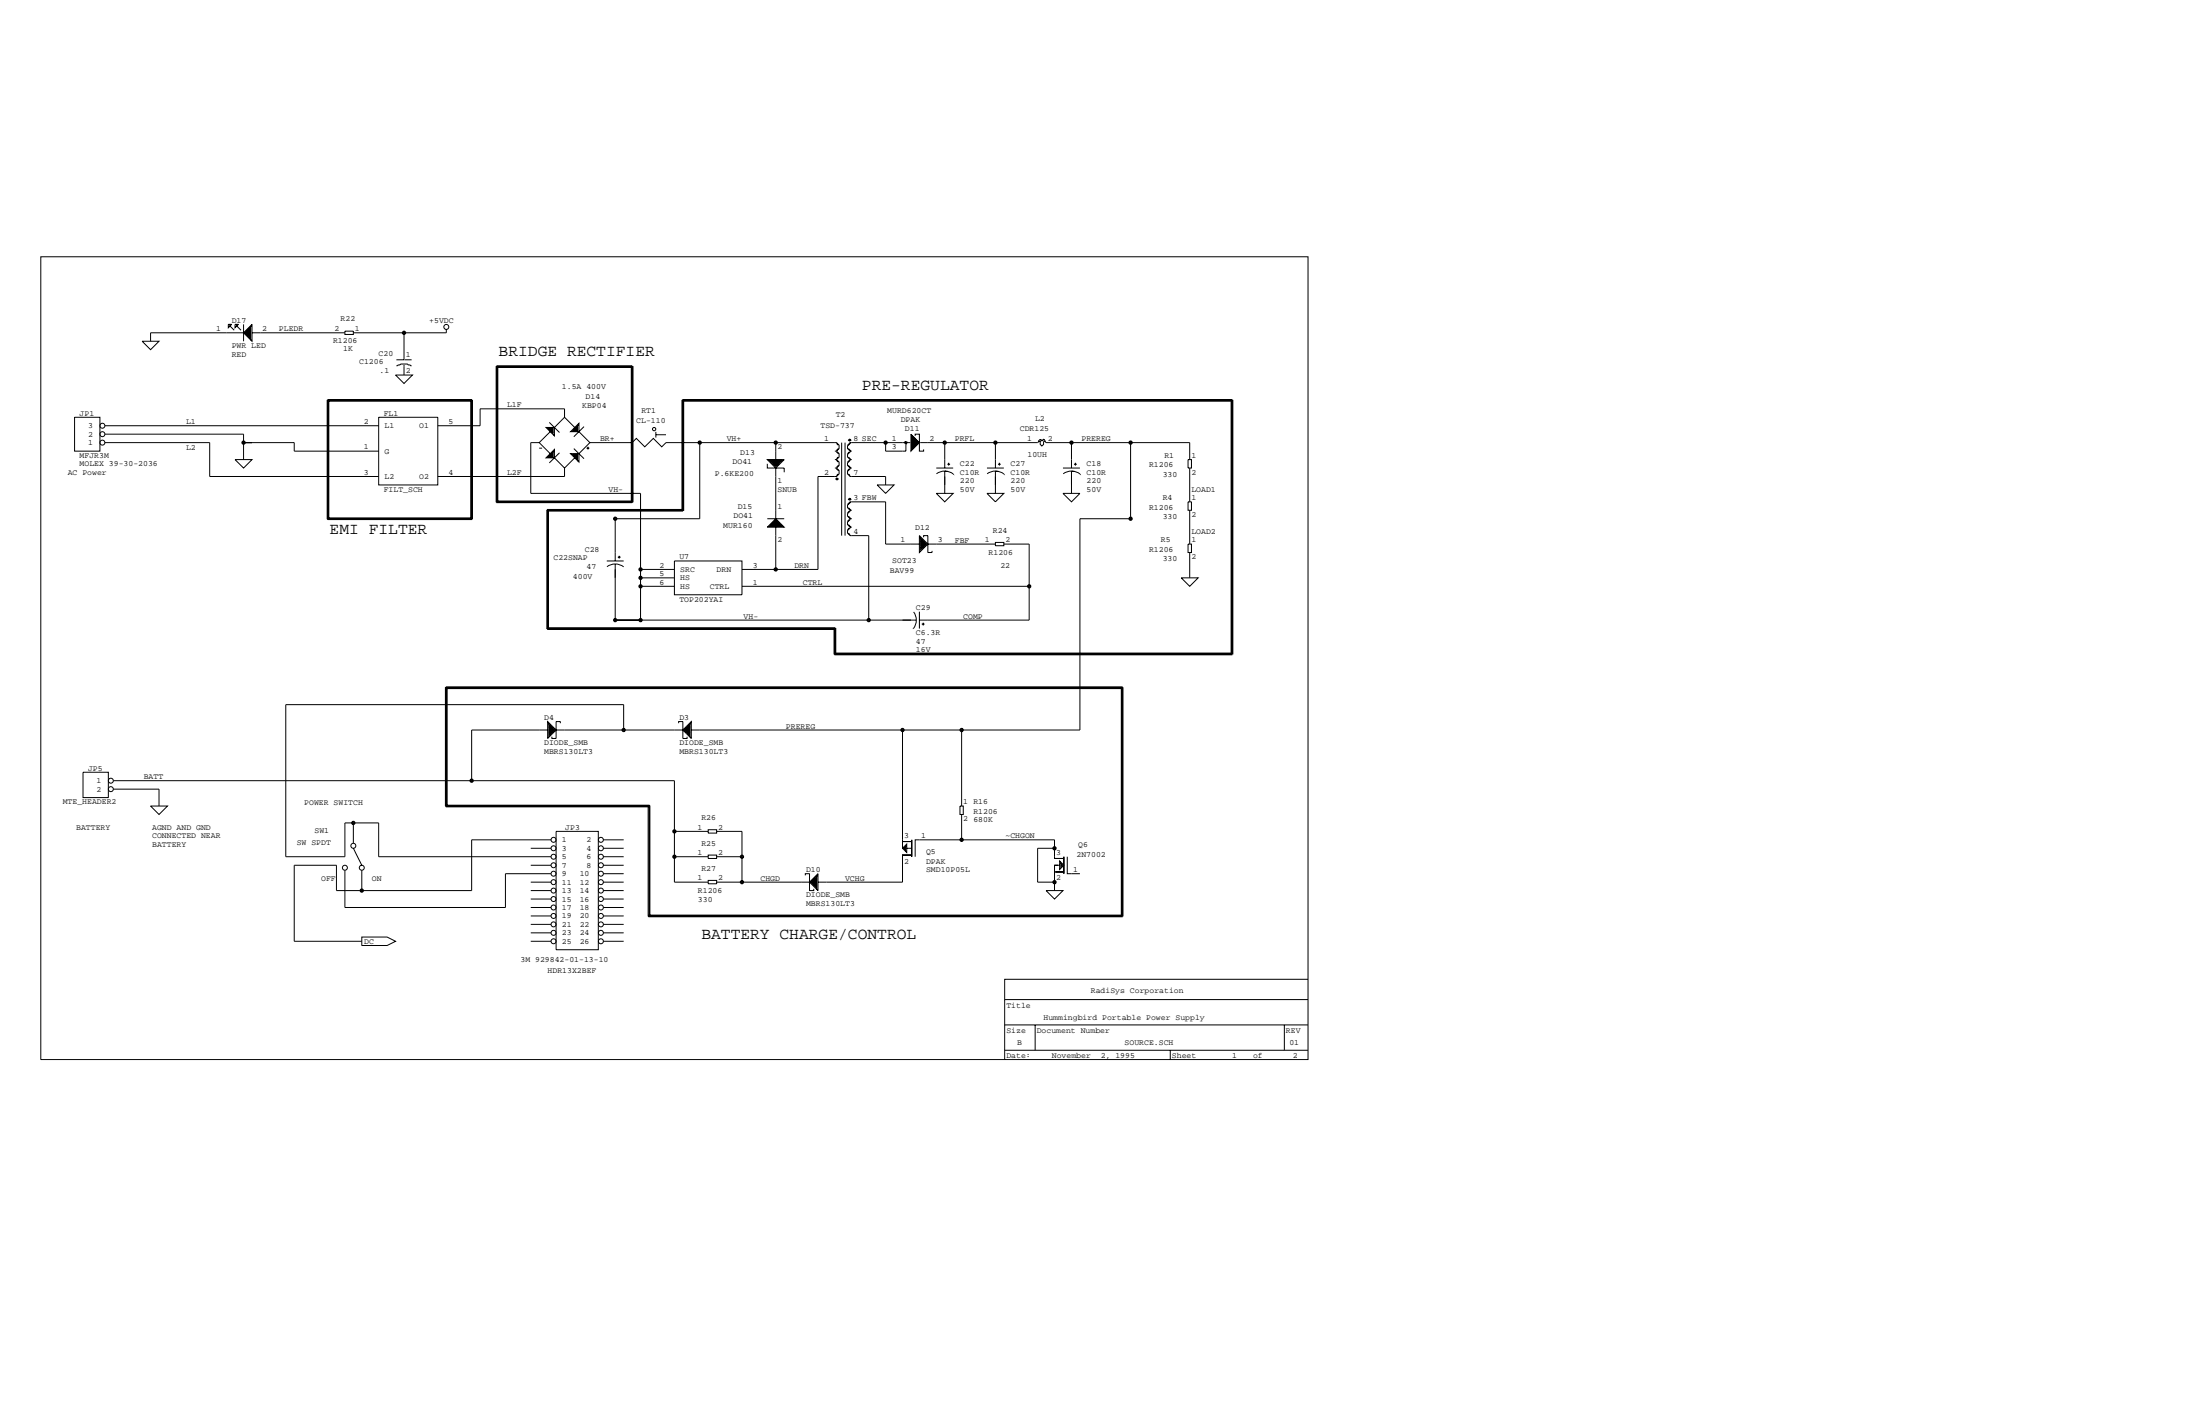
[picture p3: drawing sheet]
<svg xmlns="http://www.w3.org/2000/svg" width="432mm" height="279mm" viewBox="0 0 432 279" stroke-linecap="round" stroke-linejoin="round" font-family="sans-serif">
<g fill="none" stroke="#000" stroke-width=".2">
<path d="M8 50.4h248.7v157.5h-248.7zM27.9 67h3.3l-1.6 1.6zM44.8 63.6h.7l-.7 .7zM45 64h.1M45 63.8h.1M45.1 64l.9 .8M46.1 63.6h.7l-.7 .7zM46.3 64h.1M46.3 63.8h.2M46.5 64l.8 .8M47.8 63.6v3.4M47.8 65.3h-18.2v1.7"/>
<path d="M48 65.3h1.3M48.1 65.1h1.2M48.1 65.5h1.2M48.3 65h1M48.3 65.6h1M48.5 64.8h.8M48.5 65.8h.8M48.6 64.6h.7M48.6 66h.7M48.8 64.5h.5M48.8 66.1h.5M49 64.3h.3"/>
<path d="M49 66.3h.3M49.1 64.1h.2M49.1 66.5h.2M49.3 64h.1M49.3 66.6h.1M49.5 63.6v3.4l-1.7-1.7zM49.5 65.3h18.2M64.2 78.6h.3v23.2h-.1v-23.2h28.2v-.2h-28.2v.3h28.2v-.1h-.2v23.2h.3v-23.2h-.1v23.2h-28.4zM67.7 65h1.7v.6h-1.7zM77.6 73.6h3.4l-1.7 1.6zM77.8 71.8l.7-.2 .1-.2h1.4l.1 .2 .7 .2M79.3 65.3v5.3h-1.5"/>
<path d="M79.3 71.6v2M79.5 70.6h1.3M87.6 64.6v.7h-18.2M97.4 71.9h.3v26.6h-.3zM97.5 71.8v.3h26.6v-.2v26.7h-26.6v-.3h26.6v.2h-26.6v-26.6h26.6v-.1zM123.9 71.9h.3v26.6h-.3zM134 78.4h107.8v.3h-107.8zM241.6 78.6v49.7h.4v-49.7h-.2v49.7h-77.9v-.2h77.9v.4h-77.9v-5.2h.1v5h-.3v-5h.2h-56.4v-.1h56.4v.3h-56.4v-.2h-.2v-23.2h.4v23.2h-.2v-23.2v.2h26.5v-.3h-26.5v.1h26.5v-21.5h.2v21.5h-.4v-21.5h108M14.6 81.9h5v6.6h-5zM20.6 85.2h27.2v5M20.6 83.5h53.7M20.6 86.8h20.6v6.7h33.1"/>
<path d="M46.1 90.2h3.4l-1.7 1.6zM47.8 86.8h9.9v1.7h16.6M74.3 81.9h11.6v13.3h-11.6zM105.8 87.9h.6M105.8 86.8h-1.6v10h21.5v24.9M107.2 83.9h1.6v1.6zM107.5 84h1.1M107.5 89.7h1.1M107.7 84.2h.9M107.7 89.5h.9M107.8 82.9l2 2M107.8 84.4h.8"/>
<path d="M107.8 89.3h.8M108 84.7l-2.2 2.1 2.2 2.2M108 84.5h.6M108 89.2h.6M108.2 84.7h.4M108.2 89h.4M108.3 84.9h.3M108.3 88.8h.3M108.5 85h.1M108.5 88.7h.1M108.6 85.2h.1M108.6 88.5h.1"/>
<path d="M108.8 88.2v1.6h-1.6zM108.8 83.9l2-2 2 2M108.8 89.8l2 2 2-2M109.8 88.8l-2 2M110.8 81.9v-1.7h-16.6v3.3h-8.3M110.8 91.8v1.7h-24.9M112 89h1.6v1.7zM112 84.7l1.6-1.7v1.7zM112.3 84.5h1.2M112.3 89.2h1.2M112.5 84.4h1M112.5 89.3h1"/>
<path d="M112.6 88l2 2M112.6 84.2h.9M112.6 89.5h.9M112.8 84h.7M112.8 89.7h.7M113 83.9h.5M113 89.8h.5M113.1 83.7h.4M113.1 90h.4M113.3 83.5h.2M113.3 90.2h.2M113.5 83.4h.1"/>
<path d="M113.5 90.3h.1M113.6 84.7l2.2 2.1-2.2 2.2M114.6 83.7l-2 2M115.1 87.9h.6M115.4 87.6v.6M115.8 86.8h8.3l.8-.8 1.7 1.7 1.6-1.7 1.7 1.7 .8-.9h33.5l.5 .5v.7l-.5 .5h-.3M128.7 85.3h2M128.7 84.7v1.2M137.3 86.8v15h-16.6v8.3M150.6 90.2h3.3l-1.6 1.6zM150.6 91v.8h3.3v.9M150.9 90.3h2.7"/>
<path d="M151.1 90.5h2.3M151.3 90.7h1.9M151.4 90.8h1.7M151.6 91h1.3M151.8 91.2h1M151.9 91.3h.7M152.1 91.5h.3M152.3 91.7h.1M152.3 86.8v3.4M152.3 91.8v10M164.2 93.8l.3 .2-.1 .1-.4-.1 .2-.2 .2 .2h-.2M164.2 87l.3 .3"/>
<path d="M164.5 89l-.3-.3 .5 .3v.7l-.5 .5h-.3M164.5 90.7l-.3-.4 .5 .4v.6l-.5 .5h-.3M164.5 92.3l-.3-.3 .5 .3v.7l-.5 .5h-3.7v18.2h-14.9M164.5 88l-.3 .3M164.5 89.7l-.3 .3M164.5 91.3l-.3 .4M164.5 93l-.3 .3M165.2 86.8v18.3M165.9 86.8v18.3M166.5 88l.5 .5h.2M166.5 89.7l.5 .5h.2M166.5 91.3l.5 .5h.2"/>
<path d="M166.5 99.6l.5 .5h.2M166.5 93l.4 .3M166.7 86.2l.3 .2-.1 .1-.4-.1 .2-.2 .2 .2h-.2M166.7 88.7l-.4 .3M166.7 92l-.4 .3M166.7 97.8l.3 .2-.1 .1-.4-.1 .2-.2 .2 .2h-.2M166.7 90.3l-.4 .4M166.9 86.8v.2l-.6 .5v.5l.6 .5v.2l-.6 .5v.5l.6 .5v.1l-.6 .5v.5l.6 .5v.2l-.6 .5v.5l.6 .5h6.9v1.7M166.9 86.8l-.6 .5M166.9 98.5l-.6 .6v.5l.6 .5-.6 .7v.5l.6 .5-.6 .6v.5l.6 .5-.6 .7v.5l.6 .5h3.6v16.6M166.9 98.5l-.6 .5M166.9 98.5h6.9v8.3h6.7"/>
<path d="M172.2 95.2h3.3l-1.7 1.6zM177.6 86.7l1 .1M177.6 86.7l.4 .3-.2 .2v1.3h-4v-1.7M177.6 86.7v.3l.4-.2M177.6 86.7l-.1 .1h-10.6M179 85.5l1.1 1.2v.3l-1.1 1.2zM179.1 85.9l.8 .8v.3l-.8 .9zM179.3 86.2l.5 .5v.3l-.5 .5zM179.5 86.5l.1 .2v.3l-.1 .2zM179.6 85.5v-.3h.9v1.5l-.2 .3-1.5 1.5v-3.3l1.7 1.6v1.7h.8v-.3M180.6 86.8h23.1l.5-.6 .1 .2-.1 .8 .3 .3 .3-.3v-.5l.2-.2h.2l.1 .3h28.2v3.4M183.8 96.8h3.3l-1.7 1.7z"/>
<path d="M183.8 91.8h3.3M183.8 93a2.72 2.72 0 0 1 3.3 0M185.4 86.8v5M185.4 92.5v4.3M185.9 91.1h.6M186.2 90.8v.6M193.7 96.8h3.3l-1.6 1.7zM193.7 91.8h3.3M193.8 93a2.72 2.72 0 0 1 3.2 0M195.4 86.8v5M195.4 92.5v4.3M195.9 91.1h.5"/>
<path d="M196.2 90.8v.6M204 86.5h.1M204.8 86.2l.2 .2-.2-.2-.3 .2 .2 .1M208.6 96.8h3.4l-1.7 1.7zM208.6 91.8h3.4M208.7 93a2.72 2.72 0 0 1 3.3 0M210.3 86.8v5M210.3 92.5v4.3M210.8 91.1h.6M211.1 90.8v.6M221.9 86.8v15h-9.9v41.4h-76.3M233.2 98.5h.7v1.6h-.7z"/>
<path d="M233.2 90.2h.7v1.6h-.7zM233.5 91.8v6.7M64.4 101.6h28.2v.3h-28.2zM119.1 110.1h3.3M119.1 111.2a2.72 2.72 0 0 1 3.3 0M120.7 110.7v11h59.1M121.3 109.3h.5M121.5 109v.6M125.7 111.7h6.7M125.7 113.4h6.7M125.7 115h6.7M132.4 110.1h13.2v6.6h-13.2z"/>
<path d="M145.6 115h56.4M150.6 101.8h3.3M150.9 103.3h2.7M151.1 103.1h2.3M151.3 102.9h1.9M151.4 102.8h1.7M151.6 102.6h1.3M151.8 102.4h1M151.9 102.3h.7M152.1 102.1h.3M152.3 101.8l1.6 1.6h-3.3zM152.3 101.9h.1"/>
<path d="M152.3 103.4v8.3M166.5 101.3l.5 .5h.2M166.5 102.9l.5 .5h.2M166.5 104.6l.4 .3M166.7 100.3l-.4 .3M166.7 101.9l-.4 .4M166.7 103.6l-.4 .3M180.5 105.1l1.6 1.7-1.6 1.6zM180.6 105.4h.1M180.6 108.1h.1M180.6 106.8h1.3M180.6 105.6h.2"/>
<path d="M180.6 105.8h.3M180.6 105.9h.5M180.6 106.1h.7M180.6 106.2h.8M180.6 106.4h1M180.6 106.6h1.2M180.6 106.9h1.2M180.6 107.1h1M180.6 107.3h.8M180.6 107.4h.7M180.6 107.6h.5M180.6 107.7h.3"/>
<path d="M180.6 107.9h.2M181.3 105.4v-.3h.8v3.3h.8v-.3M182.1 106.8h13.3M195.4 106.4h1.6v.7h-1.6zM197 106.8h5v14.9h-21.5M231.9 113.4h3.3l-1.7 1.6zM233.2 106.8h.7v1.6h-.7zM233.5 100.1v6.7M233.5 108.4v5M87.4 134.9h.4v23.3h-.2v-23.3h132.6v-.1h-132.6v.3h132.6v-.2v44.8h.2v-44.8h-.3v44.8h.1h-92.8v-.1h92.8v.3h-92.8v-.2h-.2v-21.5h.4v21.5h-.2v-21.5h-39.8v-.2h39.8v.3h-39.8v-.1h-.2zM179.3 120.1a2.71 2.71 0 0 1 0 3.2M180.5 120v3.3"/>
<path d="M180.9 122.4h.6M181.2 122.2v.5M16.3 151.5h5v5h-5zM22.3 153.2h110.1v19.9h6.6M22.3 154.8h8.9v3.4M29.6 158.2h3.3l-1.7 1.6zM107.5 141.6l1.6 1.6-1.6 1.7zM107.5 143.2h-14.9v10M107.7 141.9h.1M107.7 144.5h.1M107.7 143.2h1.3M107.7 142.1h.1"/>
<path d="M107.7 142.2h.3M107.7 142.4h.5M107.7 142.6h.6M107.7 142.7h.8M107.7 142.9h.9M107.7 143.1h1.1M107.7 143.4h1.1M107.7 143.6h.9M107.7 143.7h.8M107.7 143.9h.6M107.7 144.1h.5M107.7 144.2h.3"/>
<path d="M107.7 144.4h.1M109.1 143.2h24.9M110 141.9v-.3h-.9v3.3h-.8v-.4M122.4 143.2v-4.9h-66.3v29.8h11.6v-6.6h6.6v6.6h33.9M133.2 141.9v-.3h.8v3.3h.9v-.4M134 143.2l1.7-1.6v3.3zM134.2 143.2h1.3M134.4 143.1h1.1M134.4 143.4h1.1M134.5 142.9h1M134.5 143.6h1M134.7 142.7h.8"/>
<path d="M134.7 143.7h.8M134.9 142.6h.6M134.9 143.9h.6M135 142.4h.5M135 144.1h.5M135.2 142.2h.3M135.2 144.2h.3M135.3 142.1h.2M135.3 144.4h.2M135.5 141.9h.1M135.5 144.5h.1M177.1 143.2v23.2"/>
<path d="M188.4 158.2h.7v1.6h-.7zM188.7 143.2v15M188.7 159.8v5M67.7 170.8v7.3h31.5v-6.7h9M69.4 166.4l1.6 3.4M69.4 161.5v3.9M71 170.8v3.9M104.2 166.4h4M104.2 169.8h4M104.2 173.1h4M104.2 174.7h4M104.2 176.4h4"/>
<path d="M104.2 178.1h4M104.2 179.7h4M108.2 164.8h-15.6v9.9h-26.6v-4.9h-8.3v14.9h13.3M109.1 163.1h8.3v23.2h-8.3zM118.4 166.4h4M118.4 169.8h4M118.4 173.1h4M118.4 164.8h4M118.4 168.1h4M118.4 174.7h4M118.4 171.4h4M118.4 176.4h4"/>
<path d="M118.4 178.1h4M118.4 179.7h4M132.4 168.1h6.6M132.4 163.1h6.6M139 162.8h1.7v.7h-1.7zM139 167.8h1.7v.6h-1.7zM139 172.7h1.7v.7h-1.7zM140.7 173.1h18.2M140.7 168.1h4.9M140.7 163.1h4.9v10M158.1 171.8v-.4h.8v3.3h.8v-.3M158.9 173.1l1.6-1.7v3.3z"/>
<path d="M159.1 173.1h1.3M159.2 172.9h1.2M159.2 173.2h1.2M159.4 173.4h1M159.4 172.7h1M159.6 172.6h.8M159.6 173.6h.8M159.7 172.4h.7M159.7 173.7h.7M159.9 172.3h.5M159.9 173.9h.5M160.1 172.1h.3"/>
<path d="M160.1 174.1h.3M160.2 171.9h.2M160.2 174.2h.2M160.4 171.8h.1M160.4 174.4h.1M177.1 168.1v5h-16.6M177.1 165.1h1.9M177.3 166.4h.5M177.5 166.3h.3M177.5 166.6h.3M177.6 166.1h.2M177.6 166.8h.2"/>
<path d="M177.8 166h.1M177.8 166.9h.1M178 165.6v1.7l-.9-.9zM178 166.4h1M178.8 167.8h-1.7v.3M179 167.8h-1.9v.3M179 164.8v3.3M179.6 168.1v-3.3h27.4v3.3M205.3 174.7h3.3l-1.6 1.7zM207 168.1v.3h1.6M207 168.1v.3h1.8M207 166.4h-3.3v6.7h3.3"/>
<path d="M207 171.1h1.8M207.6 169.8h-.6v1.6M208 168.9l.8 .9-.8 .8zM208 169.8h-1v4.9M208.1 169.3h.1M208.1 170.3h.1M208.1 169.8h.5M208.1 169.4h.2M208.1 169.6h.4M208.1 169.9h.4M208.1 170.1h.2M208.8 168.1v3.3"/>
<path d="M209.5 168.1v3.3h2.5M71 183.9h5l1.6 .8-1.6 .8h-5zM104.2 181.4h4M104.2 183h4M104.2 184.7h4M118.4 181.4h4M118.4 183h4M118.4 184.7h4M197.2 196.1h59.5M256.7 192.1h-59.5v15.8M197.2 206.1h59.5M197.2 201.1h59.5"/>
<path d="M203.2 201.1v5M229.7 206.1v1.8M252.1 201.1v5"/>
<circle cx="79.3" cy="65.3" r=".16"/>
<circle cx="79.3" cy="65.3" r=".32"/>
<circle cx="87.6" cy="64.1" r=".49"/>
<circle cx="20.1" cy="85.2" r=".49"/>
<circle cx="20.1" cy="86.8" r=".49"/>
<circle cx="20.1" cy="83.5" r=".49"/>
<circle cx="47.8" cy="86.8" r=".16"/>
<circle cx="47.8" cy="86.8" r=".33"/>
<circle cx="128.4" cy="84.2" r=".32"/>
<circle cx="137.3" cy="86.8" r=".16"/>
<circle cx="137.3" cy="86.8" r=".33"/>
<circle cx="152.3" cy="86.8" r=".16"/>
<circle cx="152.3" cy="86.8" r=".33"/>
<circle cx="173.8" cy="86.8" r=".32"/>
<circle cx="173.8" cy="86.8" r=".16"/>
<circle cx="185.4" cy="86.8" r=".32"/>
<circle cx="185.4" cy="86.8" r=".16"/>
<circle cx="195.4" cy="86.8" r=".16"/>
<circle cx="195.4" cy="86.8" r=".33"/>
<circle cx="210.3" cy="86.8" r=".16"/>
<circle cx="210.3" cy="86.8" r=".33"/>
<circle cx="221.9" cy="86.8" r=".16"/>
<circle cx="221.9" cy="86.8" r=".33"/>
<circle cx="120.7" cy="101.8" r=".16"/>
<circle cx="120.7" cy="101.8" r=".33"/>
<circle cx="125.7" cy="115" r=".16"/>
<circle cx="125.7" cy="111.7" r=".16"/>
<circle cx="125.7" cy="113.4" r=".16"/>
<circle cx="125.7" cy="115" r=".33"/>
<circle cx="125.7" cy="111.7" r=".32"/>
<circle cx="125.7" cy="113.4" r=".32"/>
<circle cx="152.3" cy="111.7" r=".16"/>
<circle cx="152.3" cy="111.7" r=".32"/>
<circle cx="202" cy="115" r=".16"/>
<circle cx="202" cy="115" r=".33"/>
<circle cx="221.9" cy="101.8" r=".16"/>
<circle cx="221.9" cy="101.8" r=".33"/>
<circle cx="120.7" cy="121.7" r=".16"/>
<circle cx="120.7" cy="121.7" r=".33"/>
<circle cx="125.7" cy="121.7" r=".16"/>
<circle cx="125.7" cy="121.7" r=".33"/>
<circle cx="170.5" cy="121.7" r=".16"/>
<circle cx="170.5" cy="121.7" r=".33"/>
<circle cx="21.8" cy="154.8" r=".49"/>
<circle cx="21.8" cy="153.2" r=".49"/>
<circle cx="92.6" cy="153.2" r=".32"/>
<circle cx="92.6" cy="153.2" r=".16"/>
<circle cx="122.4" cy="143.2" r=".16"/>
<circle cx="122.4" cy="143.2" r=".32"/>
<circle cx="177.1" cy="143.2" r=".32"/>
<circle cx="177.1" cy="143.2" r=".16"/>
<circle cx="188.7" cy="143.2" r=".32"/>
<circle cx="188.7" cy="143.2" r=".16"/>
<circle cx="67.7" cy="170.3" r=".49"/>
<circle cx="69.4" cy="161.5" r=".32"/>
<circle cx="69.4" cy="166" r=".49"/>
<circle cx="69.4" cy="161.5" r=".16"/>
<circle cx="71" cy="174.7" r=".16"/>
<circle cx="71" cy="174.7" r=".32"/>
<circle cx="71" cy="170.3" r=".49"/>
<circle cx="108.6" cy="174.7" r=".49"/>
<circle cx="108.6" cy="166.4" r=".49"/>
<circle cx="108.6" cy="171.4" r=".49"/>
<circle cx="108.6" cy="169.8" r=".49"/>
<circle cx="108.6" cy="178.1" r=".49"/>
<circle cx="108.6" cy="179.7" r=".49"/>
<circle cx="108.6" cy="168.1" r=".49"/>
<circle cx="108.6" cy="173.1" r=".49"/>
<circle cx="108.6" cy="176.4" r=".49"/>
<circle cx="108.6" cy="164.8" r=".49"/>
<circle cx="117.9" cy="166.4" r=".49"/>
<circle cx="117.9" cy="171.4" r=".49"/>
<circle cx="117.9" cy="174.7" r=".49"/>
<circle cx="117.9" cy="178.1" r=".49"/>
<circle cx="117.9" cy="169.8" r=".49"/>
<circle cx="117.9" cy="179.7" r=".49"/>
<circle cx="117.9" cy="168.1" r=".49"/>
<circle cx="117.9" cy="173.1" r=".49"/>
<circle cx="117.9" cy="176.4" r=".49"/>
<circle cx="117.9" cy="164.8" r=".49"/>
<circle cx="132.4" cy="163.1" r=".16"/>
<circle cx="132.4" cy="168.1" r=".16"/>
<circle cx="132.4" cy="168.1" r=".33"/>
<circle cx="132.4" cy="163.1" r=".33"/>
<circle cx="145.6" cy="173.1" r=".16"/>
<circle cx="145.6" cy="168.1" r=".16"/>
<circle cx="145.6" cy="168.1" r=".33"/>
<circle cx="145.6" cy="173.1" r=".33"/>
<circle cx="188.7" cy="164.8" r=".33"/>
<circle cx="188.7" cy="164.8" r=".16"/>
<circle cx="207" cy="166.4" r=".16"/>
<circle cx="207" cy="173.1" r=".16"/>
<circle cx="207" cy="173.1" r=".33"/>
<circle cx="207" cy="166.4" r=".32"/>
<circle cx="108.6" cy="181.4" r=".49"/>
<circle cx="108.6" cy="183" r=".49"/>
<circle cx="108.6" cy="184.7" r=".49"/>
<circle cx="117.9" cy="181.4" r=".49"/>
<circle cx="117.9" cy="183" r=".49"/>
<circle cx="117.9" cy="184.7" r=".49"/>
</g>
<g font-size="3.2">
<text x="97.9" y="69.9">BRIDGE RECTIFIER</text>
<text x="169.2" y="76.5">PRE-REGULATOR</text>
<text x="64.7" y="104.7">EMI FILTER</text>
<text x="137.7" y="184.3">BATTERY CHARGE/CONTROL</text>
</g>
<g font-size="1.6">
<text x="42.4" y="65">1</text>
<text x="45.5" y="63.3">D17</text>
<text x="51.4" y="65">2</text>
<text x="54.8" y="65">PLEDR</text>
<text x="65.6" y="65">2</text>
<text x="66.9" y="63">R22</text>
<text x="69.7" y="65">1</text>
<text x="84.3" y="63.3">+5VDC</text>
<text x="45.5" y="68.3">PWR LED</text>
<text x="45.5" y="70">RED</text>
<text x="65.4" y="67.3">R1206</text>
<text x="67.4" y="68.9">1K</text>
<text x="70.5" y="71.4">C1206</text>
<text x="74.3" y="69.8">C20</text>
<text x="79.6" y="70">1</text>
<text x="74.5" y="73.1">.1</text>
<text x="79.6" y="73.3">2</text>
<text x="110.3" y="76.2">1.5A 400V</text>
<text x="15.6" y="81.6">JP1</text>
<text x="36.5" y="83.3">L1</text>
<text x="71.4" y="83.2">2</text>
<text x="75.3" y="81.6">FL1</text>
<text x="88" y="83.2">5</text>
<text x="99.5" y="79.9">L1F</text>
<text x="114.3" y="80.1">KBP04</text>
<text x="114.9" y="78.2">D14</text>
<text x="124.9" y="83.1">CL-110</text>
<text x="125.9" y="81.1">RT1</text>
<text x="161" y="83.9">TSD-737</text>
<text x="164" y="81.9">T2</text>
<text x="174.1" y="81.1">MURD620CT</text>
<text x="176.8" y="82.9">DPAK</text>
<text x="203.2" y="82.5">L2</text>
<text x="15.6" y="89.8">MFJR3M</text>
<text x="17.3" y="87.4">1</text>
<text x="17.3" y="85.7">2</text>
<text x="17.3" y="84">3</text>
<text x="36.5" y="88.2">L2</text>
<text x="71.4" y="88.2">1</text>
<text x="75.5" y="84">L1</text>
<text x="75.5" y="89">G</text>
<text x="82.3" y="84">O1</text>
<text x="117.8" y="86.6">BR+</text>
<text x="142.6" y="86.6">VH+</text>
<text x="145.3" y="89.2">D13</text>
<text x="152.6" y="88.2">2</text>
<text x="161.8" y="86.5">1</text>
<text x="167.5" y="86.5">8 SEC</text>
<text x="175.1" y="86.5">1</text>
<text x="175.1" y="88.2">3</text>
<text x="177.6" y="84.5">D11</text>
<text x="182.4" y="86.5">2</text>
<text x="187.4" y="86.6">PRFL</text>
<text x="200.2" y="84.5">CDR125</text>
<text x="201.6" y="86.5">1</text>
<text x="201.7" y="89.7">10UH</text>
<text x="205.6" y="86.5">2</text>
<text x="212.3" y="86.6">PREREG</text>
<text x="228.5" y="89.8">R1</text>
<text x="233.8" y="89.8">1</text>
<text x="13.3" y="93.2">AC Power</text>
<text x="15.6" y="91.5">MOLEX 39-30-2036</text>
<text x="71.4" y="93.2">3</text>
<text x="75.5" y="94">L2</text>
<text x="82.3" y="94">O2</text>
<text x="88" y="93.2">4</text>
<text x="99.5" y="93.2">L2F</text>
<text x="140.3" y="93.3">P.6KE200</text>
<text x="143.8" y="91">DO41</text>
<text x="152.6" y="94.8">1</text>
<text x="161.8" y="93.2">2</text>
<text x="167.5" y="93.2">7</text>
<text x="188.4" y="91.5">C22</text>
<text x="188.4" y="93.2">C10R</text>
<text x="188.4" y="94.8">220</text>
<text x="198.4" y="91.5">C27</text>
<text x="198.4" y="93.2">C10R</text>
<text x="198.4" y="94.8">220</text>
<text x="213.3" y="91.5">C18</text>
<text x="213.3" y="93.2">C10R</text>
<text x="213.3" y="94.8">220</text>
<text x="225.5" y="91.7">R1206</text>
<text x="228.2" y="93.5">330</text>
<text x="233.8" y="93.2">2</text>
<text x="75.3" y="96.5">FILT_SCH</text>
<text x="119.4" y="96.5">VH-</text>
<text x="144" y="101.6">DO41</text>
<text x="144.8" y="99.8">D15</text>
<text x="152.6" y="96.5">SNUB</text>
<text x="152.6" y="99.8">1</text>
<text x="167.5" y="98.1">3 FBW</text>
<text x="188.4" y="96.5">50V</text>
<text x="198.4" y="96.5">50V</text>
<text x="213.3" y="96.5">50V</text>
<text x="225.5" y="100">R1206</text>
<text x="228.2" y="98.1">R4</text>
<text x="228.2" y="101.8">330</text>
<text x="233.8" y="96.5">LOAD1</text>
<text x="233.8" y="98.1">1</text>
<text x="233.8" y="101.4">2</text>
<text x="142" y="103.6">MUR160</text>
<text x="152.6" y="106.4">2</text>
<text x="167.5" y="104.8">4</text>
<text x="176.7" y="106.4">1</text>
<text x="179.6" y="103.9">D12</text>
<text x="184.1" y="106.4">3</text>
<text x="187.4" y="106.5">FBF</text>
<text x="193.3" y="106.4">1</text>
<text x="194.9" y="104.6">R24</text>
<text x="197.4" y="106.4">2</text>
<text x="227.9" y="106.4">R5</text>
<text x="233.8" y="104.8">LOAD2</text>
<text x="233.8" y="106.4">1</text>
<text x="108.6" y="109.9">C22SNAP</text>
<text x="112.5" y="113.6">400V</text>
<text x="114.8" y="108.3">C28</text>
<text x="115.1" y="111.7">47</text>
<text x="129.5" y="111.4">2</text>
<text x="129.5" y="113.1">5</text>
<text x="133.4" y="109.8">U7</text>
<text x="133.5" y="112.2">SRC</text>
<text x="133.5" y="113.9">HS</text>
<text x="140.6" y="112.2">DRN</text>
<text x="147.7" y="111.4">3</text>
<text x="155.9" y="111.5">DRN</text>
<text x="174.6" y="112.4">BAV99</text>
<text x="175.1" y="110.4">SOT23</text>
<text x="194" y="108.9">R1206</text>
<text x="196.4" y="111.4">22</text>
<text x="225.5" y="108.3">R1206</text>
<text x="228.2" y="110.1">330</text>
<text x="233.8" y="109.8">2</text>
<text x="129.5" y="114.7">6</text>
<text x="133.4" y="118">TOP202YAI</text>
<text x="133.5" y="115.6">HS</text>
<text x="139.3" y="115.6">CTRL</text>
<text x="147.7" y="114.7">1</text>
<text x="157.6" y="114.8">CTRL</text>
<text x="179.8" y="119.7">C29</text>
<text x="145.9" y="121.4">VH-</text>
<text x="179.8" y="124.7">C6.3R</text>
<text x="189.1" y="121.4">COMP</text>
<text x="179.8" y="126.3">47</text>
<text x="179.8" y="128">16V</text>
<text x="106.8" y="141.2">D4</text>
<text x="133.4" y="141.2">D3</text>
<text x="154.2" y="143">PREREG</text>
<text x="106.8" y="146.2">DIODE_SMB</text>
<text x="106.8" y="147.9">MBRS130LT3</text>
<text x="133.4" y="146.2">DIODE_SMB</text>
<text x="133.4" y="147.9">MBRS130LT3</text>
<text x="17.3" y="151.2">JP5</text>
<text x="18.9" y="153.7">1</text>
<text x="18.9" y="155.3">2</text>
<text x="28.2" y="152.9">BATT</text>
<text x="12.3" y="157.8">MTE_HEADER2</text>
<text x="59.7" y="157.9">POWER SWITCH</text>
<text x="137.7" y="161">R26</text>
<text x="189.1" y="157.8">1 R16</text>
<text x="189.1" y="161.1">2</text>
<text x="191.1" y="159.7">R1206</text>
<text x="191.1" y="161.3">680K</text>
<text x="15" y="162.9">BATTERY</text>
<text x="29.9" y="162.9">AGND AND GND</text>
<text x="29.9" y="164.5">CONNECTED NEAR</text>
<text x="29.9" y="166.2">BATTERY</text>
<text x="58.2" y="165.8">SW SPDT</text>
<text x="61.7" y="163.5">SW1</text>
<text x="110.3" y="165.3">1</text>
<text x="110.3" y="167">3</text>
<text x="111" y="162.8">JP3</text>
<text x="115.1" y="165.3">2</text>
<text x="115.1" y="167">4</text>
<text x="136.9" y="162.8">1</text>
<text x="136.9" y="167.8">1</text>
<text x="137.7" y="166">R25</text>
<text x="141" y="162.8">2</text>
<text x="141" y="167.8">2</text>
<text x="177.5" y="164.5">3</text>
<text x="180.8" y="164.5">1</text>
<text x="181.8" y="167.6">Q5</text>
<text x="197.4" y="164.5">~CHGON</text>
<text x="207.3" y="167.8">3</text>
<text x="211.6" y="166.1">Q6</text>
<text x="63" y="172.8">OFF</text>
<text x="73" y="172.8">ON</text>
<text x="110.3" y="168.6">5</text>
<text x="110.3" y="170.3">7</text>
<text x="110.3" y="171.9">9</text>
<text x="110.3" y="173.6">11</text>
<text x="113.8" y="171.9">10</text>
<text x="113.8" y="173.6">12</text>
<text x="115.1" y="168.6">6</text>
<text x="115.1" y="170.3">8</text>
<text x="136.9" y="172.8">1</text>
<text x="137.7" y="170.9">R27</text>
<text x="141" y="172.8">2</text>
<text x="149.3" y="172.8">CHGD</text>
<text x="158.2" y="171.1">D10</text>
<text x="165.9" y="172.8">VCHG</text>
<text x="177.5" y="169.4">2</text>
<text x="181.8" y="169.4">DPAK</text>
<text x="181.8" y="171.1">SMD10P05L</text>
<text x="207.3" y="172.8">2</text>
<text x="210.6" y="171.1">1</text>
<text x="211.3" y="168.1">2N7002</text>
<text x="110.3" y="175.2">13</text>
<text x="110.3" y="176.9">15</text>
<text x="110.3" y="178.6">17</text>
<text x="113.8" y="175.2">14</text>
<text x="113.8" y="176.9">16</text>
<text x="113.8" y="178.6">18</text>
<text x="137" y="175.2">R1206</text>
<text x="137" y="177.1">330</text>
<text x="158.2" y="176.1">DIODE_SMB</text>
<text x="158.2" y="177.7">MBRS130LT3</text>
<text x="71.5" y="185.2">DC</text>
<text x="110.3" y="180.2">19</text>
<text x="110.3" y="181.9">21</text>
<text x="110.3" y="183.5">23</text>
<text x="110.3" y="185.2">25</text>
<text x="113.8" y="180.2">20</text>
<text x="113.8" y="181.9">22</text>
<text x="113.8" y="183.5">24</text>
<text x="113.8" y="185.2">26</text>
<text x="102.2" y="188.7">3M 929842-01-13-10</text>
<text x="107.5" y="191">HDR13X2BEF</text>
<text x="197.5" y="197.8">Title</text>
<text x="214.1" y="194.8">RadiSys Corporation</text>
<text x="197.5" y="202.6">Size</text>
<text x="203.5" y="202.6">Document Number</text>
<text x="204.8" y="200.1">Hummingbird Portable Power Supply</text>
<text x="252.4" y="202.6">REV</text>
<text x="197.5" y="207.6">Date:</text>
<text x="199.7" y="205.1">B</text>
<text x="206.4" y="207.6">November</text>
<text x="216" y="207.6">2, 1995</text>
<text x="220.7" y="205.1">SOURCE.SCH</text>
<text x="230" y="207.6">Sheet</text>
<text x="241.8" y="207.6">1</text>
<text x="245.9" y="207.6">of</text>
<text x="253.1" y="205.1">01</text>
<text x="253.8" y="207.6">2</text>
</g>
</svg>
